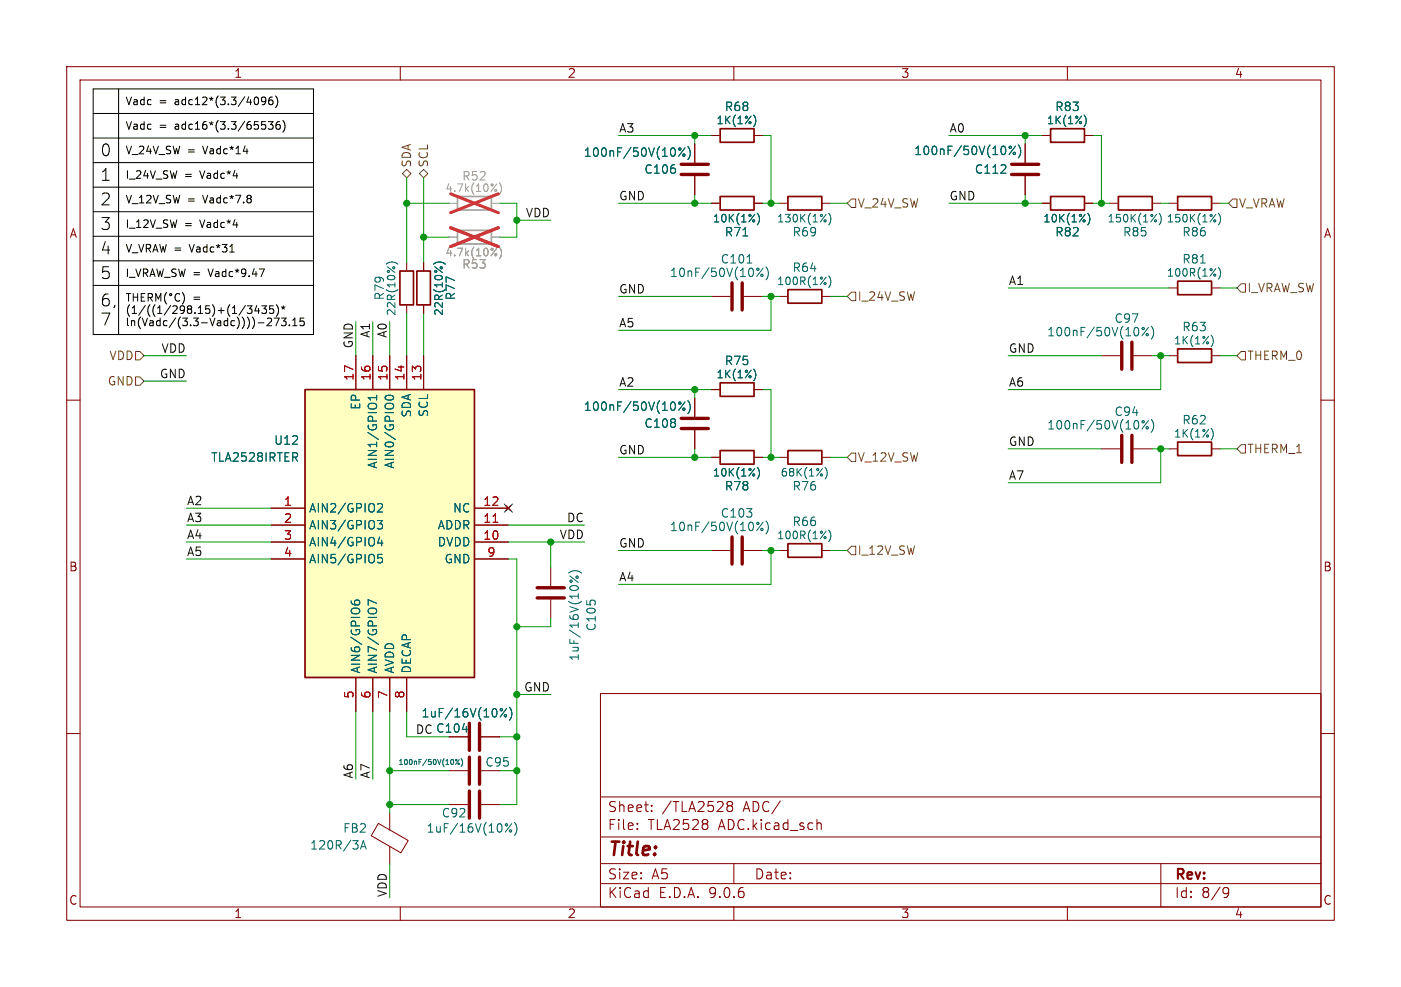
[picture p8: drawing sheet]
<svg xmlns="http://www.w3.org/2000/svg" width="210mm" height="148mm" viewBox="0 0 210 148" stroke-linecap="round" stroke-linejoin="round" font-family="sans-serif">
<g fill="none" stroke="#840000" stroke-width=".15">
<path d="M10 10h190v128h-190zM12 12h186v124h-186zM60 10v2M110 10v2M160 10v2M61 39.4v1.2M106.7 20.3h1.2M113 20.3h1.3M153.7 21.6v2.8M153.7 26.4v2.8M156.2 30.5h1.3M162.6 30.5h1.2"/>
<path d="M166.4 30.5h1.2M172.7 30.5h1.3M175.3 30.5h1.2M181.6 30.5h1.3M61 45.7v1.3M104.1 59.7v2.8M106.7 44.5h2.8M106.7 58.4h1.2M111.5 44.5h2.8M113 58.4h1.3M165.1 53.3h2.8M169.9 53.3h2.8"/>
<path d="M175.3 53.3h1.2M175.3 43.2h1.2M181.6 53.3h1.3M181.6 43.2h1.3M10 60h2M104.1 64.5v2.8M116.8 68.6h1.3M123.2 68.6h1.3M165.1 67.3h2.8M169.9 67.3h2.8M175.3 67.3h1.2M181.6 67.3h1.3"/>
<path d="M198 60h2M82.5 85.1v2.8M82.5 89.9v2.8M116.8 82.6h1.3M123.2 82.6h1.3M10 110h2M90 104h108v32h-108zM90 119.5h108M198 110h2M56.7 123.5l4.5 2.5-1.1 1.9-4.4-2.6zM58.4 121.9v2.6M58.4 126.9v2.6"/>
<path d="M60 136v2M67.3 120.7h2.8M72.1 120.7h2.8M90 132.5h108M90 129.5h108M90 125.5h108M95.5 124.2v.2M95.5 123.5v.1M97.7 121.5v.2M97.7 120.8v.1M109.3 120.8l-.3-.3v-.2l.3-.1 .4 .1 .1 .2v.2l-.3 .1M109.3 120.8l-.3 .3v.4l.3 .2 .4-.1 .1-.2v-.4l-.3-.2"/>
<path d="M109.3 120.8h.2M110 136v2M110 129.5v3M122.5 123.5h.5l.1 .9M160 136v2M174 129.5v6.5M183.6 133.1h.3l.2 .1a.99 .99 0 0 1-.3 1.4h-.3M184.2 133.7l-.3 .3h-.3"/>
</g>
<path d="M107.9 19.3h5.1v2h-5.1zM157.5 29.5h5.1v2h-5.1zM167.6 29.5h5.1v2h-5.1zM176.5 29.5h5.1v2h-5.1zM59.9 40.6h2.1v5.1h-2.1zM107.9 57.4h5.1v2h-5.1zM176.5 42.2h5.1v2h-5.1zM176.5 52.3h5.1v2.1h-5.1zM118.1 67.6h5.1v2h-5.1zM176.5 66.3h5.1v2h-5.1zM118.1 81.5h5.1v2.1h-5.1z" fill="none" stroke="#840000" stroke-width=".25"/>
<g fill="none" stroke="#006464" stroke-width=".15">
<path d="M113 17.3a1.34 1.34 0 0 1 0 1.6M57.9 39.6a1.31 1.31 0 0 1 1.7 0M112 39.4h.7M152.2 21.9l-1 1.3M152.6 21.7a1.46 1.46 0 0 1 0 2M163 32a1.31 1.31 0 0 1 0 1.7M173.7 32a1.31 1.31 0 0 1 0 1.7M179.9 39.4h.8M182.6 32a1.31 1.31 0 0 1 0 1.7M113 55.4a1.34 1.34 0 0 1 0 1.6M114.4 40.2l-1 1.3M114.8 40a1.46 1.46 0 0 1 0 2"/>
<path d="M172.1 49.1l-.9 1.3M172.6 48.9a1.46 1.46 0 0 1 0 1.9M181.6 50.3a1.34 1.34 0 0 1 0 1.7M182.6 40.1a1.31 1.31 0 0 1 0 1.8M102.7 60.3l-1 1.2M103.1 60.1a1.46 1.46 0 0 1 0 1.9M123.7 70.1a1.31 1.31 0 0 1 0 1.7M124.2 79.5a1.31 1.31 0 0 1 0 1.7M172.1 63.1l-.9 1.2M172.6 62.9a1.46 1.46 0 0 1 0 1.9M181.6 64.3a1.34 1.34 0 0 1 0 1.6M85.2 85.9a1.46 1.46 0 0 1 2 0"/>
<path d="M85.4 86.4l1.3 .9M54 127.3l.5-1.2 .4 1.2M54.2 127h.6M76.7 123.5l-1 1.3M77.1 123.3a1.46 1.46 0 0 1 0 2"/>
<circle cx="151.4" cy="22.1" r=".18"/>
<circle cx="152" cy="23" r=".18"/>
<circle cx="113.6" cy="40.4" r=".18"/>
<circle cx="114.2" cy="41.3" r=".18"/>
<circle cx="171.4" cy="49.3" r=".18"/>
<circle cx="172" cy="50.2" r=".18"/>
<circle cx="101.9" cy="60.4" r=".18"/>
<circle cx="102.5" cy="61.4" r=".18"/>
<circle cx="171.4" cy="63.2" r=".18"/>
<circle cx="172" cy="64.2" r=".18"/>
<circle cx="85.6" cy="87.2" r=".18"/>
<circle cx="86.5" cy="86.5" r=".18"/>
<circle cx="75.9" cy="123.7" r=".18"/>
<circle cx="76.5" cy="124.6" r=".18"/>
</g>
<g fill="none" stroke="#840000" stroke-width=".51">
<path d="M151.6 24.6h4.1M151.6 26.2h4.1M109.7 42.4v4.1M111.3 42.4v4.1M168.1 51.3v4.1M169.7 51.3v4.1M102.1 62.7h4.1M102.1 64.3h4.1M168.1 65.3v4M169.7 65.3v4M80.5 89.7h4.1M80.5 88.1h4.1"/>
<path d="M70.4 118.6v4.1M71.9 118.6v4.1"/>
</g>
<path d="M68.6 34.5h5.1v2.1h-5.1zM68.6 29.5h5.1v2h-5.1z" fill="none" stroke="#a1a1a1" stroke-width=".25"/>
<path d="M67.3 35.6h1.3M67.3 30.5h1.3M73.7 35.6h1.2M73.7 30.5h1.2" fill="none" stroke="#a1a1a1" stroke-width=".15"/>
<path d="M74.3 38l.2 .2-.2 .2M74.3 28.4l.2 .2-.2 .1M74.5 37.2l-.9 1.2M74.5 27.6l-.9 1.1M74.8 37.1a1.31 1.31 0 0 1 0 1.7M74.8 27.4a1.31 1.31 0 0 1 0 1.8" fill="none" stroke="#989898" stroke-width=".15"/>
<path d="M67.5 34.1l7.2 2.9M67.5 29.1l7.2 2.8M74.7 34.1l-7.2 2.9M74.7 29.1l-7.2 2.8" fill="none" stroke="#e12e31" stroke-width=".46"/>
<path d="M45.7 58.4h25.4v43.2h-25.4z" fill="#ffffc2"/>
<path d="M157.5 19.3h5.1v2h-5.1zM107.9 29.5h5.1v2h-5.1zM118.1 29.5h5.1v2h-5.1zM45.7 58.4h25.4v43.2h-25.4zM62.5 40.6h2v5.1h-2zM118.1 43.4h5.1v2.1h-5.1zM107.9 67.6h5.1v2h-5.1z" fill="none" stroke="#840000" stroke-width=".25"/>
<g fill="none" stroke="#840000" stroke-width=".15">
<path d="M63.5 39.4v1.2M104.1 21.6v2.8M104.1 26.4v2.8M106.7 20.3h1.2M106.7 30.5h1.2M113 20.3h1.3M113 30.5h1.3M116.8 30.5h1.3M123.2 30.5h1.3M153.7 21.6v2.8M153.7 26.4v2.8M156.2 20.3h1.3"/>
<path d="M156.2 30.5h1.3M162.6 20.3h1.2M162.6 30.5h1.2M53.3 53.3v5.1M55.9 53.3v5.1M58.4 53.3v5.1M61 53.3v5.1M63.5 45.7v1.3M63.5 53.3v5.1M104.1 59.7v2.8M106.7 58.4h1.2M113 58.4h1.3"/>
<path d="M116.8 44.5h1.3M123.2 44.5h1.3M40.6 76.2h5.1M40.6 78.7h5.1M71.1 76.2h5.1M71.1 78.7h5.1M75.8 75.8l.8 .8M76.6 75.8l-.8 .8M104.1 64.5v2.8M106.7 68.6h1.2M113 68.6h1.3M40.6 81.3h5.1"/>
<path d="M40.6 83.8h5.1M71.1 81.3h5.1M71.1 83.8h5.1M106.7 82.6h2.8M111.5 82.6h2.8M53.3 101.6v5.1M55.9 101.6v5.1M58.4 101.6v5.1M61 101.6v5.1M67.3 110.5h2.8M67.3 115.6h2.8M72.1 110.5h2.8"/>
</g>
<g fill="none" stroke="#006464" stroke-width=".15">
<path d="M113 17.3a1.34 1.34 0 0 1 0 1.6M162.6 17.3a1.34 1.34 0 0 1 0 1.6M66.3 39.3h-.8l-.5 .3M66.5 39.5l.2 .1M102.7 22.2l-1 1.2M103.1 22a1.46 1.46 0 0 1 0 1.9M111.4 35.4h.7M113.5 32a1.31 1.31 0 0 1 0 1.7M124.2 32a1.31 1.31 0 0 1 0 1.7M152.2 21.9l-1 1.3M152.6 21.7a1.46 1.46 0 0 1 0 2M163 32a1.31 1.31 0 0 1 0 1.7"/>
<path d="M56.5 59.3v.7M56.5 59.6h-1.3l.4 .4M57.8 59.5a.84 .84 0 0 1 1.2 .1 .69 .69 0 0 1-.5 .5 .69 .69 0 0 1-.7-.3zM113 55.4a1.34 1.34 0 0 1 0 1.6M124.2 41.4a1.31 1.31 0 0 1 0 1.7M44.2 68.6l.4 .6M44.5 68v.4M56.5 78h.8l-.4 .5 .4 .2v.5l-.2 .1h-.5M56.6 75.6l.5-.1 .2 .1v.3l-.8 .9h.8M102.7 60.3l-1 1.2M103.1 60.1a1.46 1.46 0 0 1 0 1.9M113.5 70.1a1.31 1.31 0 0 1 0 1.7"/>
<path d="M114.4 78.3l-1 1.3M114.8 78.1a1.46 1.46 0 0 1 0 2M52.6 90.1a.5 .5 0 0 0 .6 .6M53.4 90.7l-.3-.2v-.3l.3-.2h.3l.2 .2v.4l-.2 .1M56.5 90.5l-1.3-.6v.9M56.9 80.5l-.3 .9h.8M57.2 81v.9M57.3 83.1h-.6l-.1 .6 .2-.1 .4 .1 .1 .2v.4l-.2 .1-.5-.1M67.9 114v.6M68.9 113.9l-.6 .7M69.1 113.8a.87 .87 0 0 1 0 1.1M69.3 109.4h.8"/>
<path d="M75.9 106.2l-.9 1.3M76.4 106.1a1.46 1.46 0 0 1 0 1.9"/>
<circle cx="101.9" cy="22.3" r=".18"/>
<circle cx="102.5" cy="23.3" r=".18"/>
<circle cx="151.4" cy="22.1" r=".18"/>
<circle cx="152" cy="23" r=".18"/>
<circle cx="101.9" cy="60.4" r=".18"/>
<circle cx="102.5" cy="61.4" r=".18"/>
<circle cx="113.6" cy="78.5" r=".18"/>
<circle cx="114.2" cy="79.4" r=".18"/>
<circle cx="68.4" cy="114" r=".11"/>
<circle cx="68.8" cy="114.5" r=".11"/>
<circle cx="75.2" cy="106.4" r=".18"/>
<circle cx="75.8" cy="107.3" r=".18"/>
</g>
<path d="M73.9 78.3h.7" fill="none" stroke="#a90000" stroke-width=".15"/>
<path d="M102.1 24.6h4.1M102.1 26.2h4.1M109.7 80.5v4.1M111.3 80.5v4.1M70.4 108.5v4M70.4 113.5v4.1M71.9 108.5v4M71.9 113.5v4.1" fill="none" stroke="#840000" stroke-width=".51"/>
<path d="M60.3 26l.7-.6 .6 .6-.6 .7zM62.9 26l.6-.6 .6 .6-.6 .7zM127.6 29.8h.7v1.3h-.7l-.6-.6zM184.8 29.8h.6v1.3h-.6l-.7-.6zM20.3 56.5h.7l.6 .7-.6 .6h-.7zM20.3 52.7h.7l.6 .6-.6 .7h-.7zM127.6 43.8h.7v1.3h-.7l-.6-.6zM186.1 42.5h.6v1.3h-.6l-.7-.6zM186.1 52.7h.6v1.3h-.6l-.7-.7zM127.6 67.9h.7v1.3h-.7l-.6-.6zM186.1 66.7h.6v1.2h-.6l-.7-.6zM127.6 81.9h.7v1.3h-.7l-.6-.6z" fill="none" stroke="#725600" stroke-width=".15"/>
<g fill="none" stroke="#000" stroke-width=".15">
<path d="M14 17h33M14 13.3h33v36.9h-33zM17.8 13.3v36.9M39.8 15l-.2 .3h-.2l-.2-.3 .1-.4h.3l.2 .1a.76 .76 0 0 1-.3 1h-.2M40.2 18.2h.7l-.4 .5 .4 .1v.5l-.2 .1-.5-.1M40.8 14.6h-.3a.77 .77 0 0 0 0 1.1l.4-.1v-.4l-.2-.2h-.3l-.1 .2M41.3 14.4a1.31 1.31 0 0 1 0 1.7M41.9 18.2l-.3 .1a.77 .77 0 0 0 0 1.1l.4-.1v-.4l-.2-.2h-.3l-.1 .2M42.4 18.1a1.31 1.31 0 0 1 0 1.7M14 20.7h33M14 24.4h33M14 28.1h33"/>
<path d="M14 31.8h33M14 35.4h33M14 39.1h33M34.5 37.8h.6M36.5 22.7h.7M37.6 29.3l.1 .2-.1 .2M37.6 29.8l.1 .2-.1 .4M14 42.8h33M18.9 44h.7M19.3 44v1.2M20 44v1.2M20 44.6h.6"/>
<path d="M20.6 44v1.2M21.2 44.6h.4M21.7 44h-.5v1.2h.5M22.2 44.6h.6l.1-.2-.1-.3-.2-.1h-.4v1.2M22.5 44.6l.4 .6M23.4 45.2v-1.2l.3 .8 .4-.8v1.2M25 43.9a1.31 1.31 0 0 0 0 1.7M26.9 44.1a.46 .46 0 0 0-.5 0 .46 .46 0 0 0-.2 .6 .43 .43 0 0 0 .3 .4 .43 .43 0 0 0 .4 0M27.3 43.9a1.31 1.31 0 0 1 0 1.7M36.8 45.8l-1 1.5M37.1 45.9h.7l-.4 .4 .3 .1v.5l-.1 .1-.5-.1M38.5 45.8l-.3 .8h.7"/>
<path d="M38.7 48.4h.9M38.8 46.2v.8M38.9 40.3h.7l-.5 1.2M39.2 45.9h.8l-.4 .4 .3 .1v.5l-.2 .1-.5-.1M40.1 47.8l.4-.1 .2 .1v.2l-.7 .8h.7M41 45.9h-.6v.5l.1-.1h.4l.1 .2v.4l-.2 .1-.4-.1M41.1 47.7h.8l-.5 1.1M41.4 45.7a1.31 1.31 0 0 1 0 1.7M42.2 47.7h.7l-.4 .4 .3 .1v.5l-.1 .1-.5-.1M42.2 46l.3 .1M42.5 45.9v.2M42.5 46.1l-.2 .2"/>
<path d="M42.5 46.1l.1 .2M42.7 46l-.2 .1M43.4 48.7v.1M43.9 48.8h.6M43.9 48l.3-.3v1.1M45.6 47.7h-.6v.5l.1-.1 .4 .1 .1 .2v.3l-.2 .1-.4-.1"/>
<circle cx="25.6" cy="44.2" r=".16"/>
</g>
<g fill="none" stroke="#009600" stroke-width=".15">
<path d="M61 30.5h6.3M61 26.7v12.7M63.5 26.7v12.7M63.5 35.6h3.8M74.9 30.5h2.6v5.1h-2.6M77.5 33h5M92.7 30.5h14M92.7 20.3h14M104.1 20.3v1.3M104.1 29.2v1.3M114.3 30.5h2.5M114.3 20.3h1.3v10.2"/>
<path d="M124.5 30.5h2.5M142.2 30.5h14M142.2 20.3h14M153.7 20.3v1.3M153.7 29.2v1.3M163.8 30.5h2.6M163.8 20.3h1.3v10.2M174 30.5h1.3M182.9 30.5h1.2M21.6 53.3h6.3M21.6 57.2h6.3M53.3 48.3v5"/>
<path d="M55.9 48.3v5M58.4 48.3v5M61 47v6.3M63.5 47v6.3M92.7 58.4h14M92.7 44.5h14M104.1 58.4v1.3M114.3 58.4h1.3v10.2M114.3 44.5h2.5M115.6 44.5v5h-22.9M124.5 44.5h2.5M151.1 53.3h14"/>
<path d="M151.1 43.2h24.2M172.7 53.3h2.6M174 53.3v5.1h-22.9M182.9 53.3h2.5M182.9 43.2h2.5M27.9 78.7h12.7M27.9 76.2h12.7M76.2 78.7h11.4M92.7 68.6h14M104.1 67.3v1.3M114.3 68.6h2.5M124.5 68.6h2.5"/>
<path d="M151.1 67.3h14M172.7 67.3h2.6M174 67.3v5.1h-22.9M182.9 67.3h2.5M27.9 81.3h12.7M27.9 83.8h12.7M76.2 83.8h1.3v36.9h-2.6M76.2 81.3h11.4M82.5 81.3v3.8M82.5 92.7v1.3h-5M92.7 82.6h14M114.3 82.6h2.5"/>
<path d="M115.6 82.6v5h-22.9M124.5 82.6h2.5M53.3 106.7v10.1M55.9 106.7v10.1M58.4 115.6h8.9M58.4 106.7v15.2M61 106.7v3.8h6.3M74.9 115.6h2.6M74.9 110.5h2.6M77.5 104.1h5M58.4 129.5v5.1M58.4 120.7h8.9"/>
</g>
<path d="M75.6 75.6l1.2 1.2M76.8 75.6l-1.2 1.2" fill="none" stroke="#000084" stroke-width=".15"/>
<path d="M74.3 38l.2 .2-.2 .2M74.5 37.2l-.9 1.2M74.8 37.1a1.31 1.31 0 0 1 0 1.7" fill="none" stroke="#989898" stroke-width=".15"/>
<path d="M67.3 35.6h1.3M73.7 35.6h1.2" fill="none" stroke="#a1a1a1" stroke-width=".15"/>
<path d="M67.5 34.1l7.2 2.9M74.7 34.1l-7.2 2.9" fill="none" stroke="#e12e31" stroke-width=".46"/>
<g fill="#009600" stroke="#009600" stroke-width=".15">
<circle cx="174" cy="53.3" r=".46"/>
<circle cx="174" cy="67.3" r=".46"/>
<circle cx="153.7" cy="30.5" r=".46"/>
<circle cx="153.7" cy="20.3" r=".46"/>
<circle cx="165.1" cy="30.5" r=".46"/>
<circle cx="104.1" cy="68.6" r=".46"/>
<circle cx="77.5" cy="104.1" r=".46"/>
<circle cx="77.5" cy="110.5" r=".46"/>
<circle cx="82.5" cy="81.3" r=".46"/>
<circle cx="104.1" cy="30.5" r=".46"/>
<circle cx="115.6" cy="30.5" r=".46"/>
<circle cx="115.6" cy="44.5" r=".46"/>
<circle cx="104.1" cy="20.3" r=".46"/>
<circle cx="58.4" cy="115.6" r=".46"/>
<circle cx="77.5" cy="115.6" r=".46"/>
<circle cx="58.4" cy="120.7" r=".46"/>
<circle cx="77.5" cy="94" r=".46"/>
<circle cx="115.6" cy="68.6" r=".46"/>
<circle cx="115.6" cy="82.6" r=".46"/>
<circle cx="104.1" cy="58.4" r=".46"/>
<circle cx="63.5" cy="35.6" r=".46"/>
<circle cx="77.5" cy="33" r=".46"/>
<circle cx="61" cy="30.5" r=".46"/>
</g>
<text font-size="2.8" fill="#840000" x="91" y="128.9">Title:</text>
<g font-size="2.5">
<text x="14.9" y="23.7">0</text>
<text x="14.9" y="27.3">1</text>
<text x="14.9" y="31">2</text>
<text x="14.9" y="34.7">3</text>
<text x="14.9" y="38.4">4</text>
<text x="14.9" y="42.1">5</text>
<text x="14.9" y="46.2">6,</text>
<text x="14.9" y="49">7</text>
</g>
<g font-size="2.1" fill="#840000">
<text x="91" y="124.7">File:</text>
<text x="91" y="122">Sheet:</text>
<text x="97.1" y="124.7">TLA2528</text>
<text x="99.2" y="122">/TLA2528</text>
<text x="107.8" y="124.7">ADC.kicad_sch</text>
<text x="111.5" y="122">ADC/</text>
<text x="91" y="134.9">KiCad</text>
<text x="91" y="132.1">Size:</text>
<text x="97.7" y="132.1">A5</text>
<text x="98.7" y="134.9">E.D.A.</text>
<text x="106.3" y="134.9">9.0.6</text>
<text x="113" y="132.1">Date:</text>
<text x="176" y="132.3">Rev:</text>
<text x="176" y="134.9">Id:</text>
<text x="180.1" y="134.9">8/9</text>
</g>
<g font-size="1.8" fill="#840000">
<text x="35" y="11.9">1</text>
<text x="85" y="11.9">2</text>
<text x="135" y="11.9">3</text>
<text x="185" y="11.9">4</text>
<text x="10.3" y="35.9">A</text>
<text x="198.4" y="35.9">A</text>
<text x="10.3" y="85.9">B</text>
<text x="198.3" y="85.9">B</text>
<text x="10.3" y="135.9">C</text>
<text x="35" y="137.9">1</text>
<text x="85" y="137.9">2</text>
<text x="135" y="137.9">3</text>
<text x="185" y="137.9">4</text>
<text x="198.3" y="135.9">C</text>
</g>
<g font-size="1.8" fill="#006464">
<text x="108.5" y="16.9">R68</text>
<text x="158.1" y="16.9">R83</text>
<text x="87.4" y="23.7">100nF/50V(10%)</text>
<text x="136.9" y="23.5">100nF/50V(10%)</text>
<text x="96.5" y="26.3">C106</text>
<text x="146" y="26.3">C112</text>
<text x="108.5" y="35.7">R71</text>
<text x="118.7" y="35.7">R69</text>
<text x="158.1" y="35.7">R82</text>
<text x="168.2" y="35.7">R85</text>
<text x="177.1" y="35.7">R86</text>
<text x="100.3" y="41.8">10nF/50V(10%)</text>
<text x="107.9" y="39.7">C101</text>
<text x="118.7" y="41">R64</text>
<text x="177.1" y="39.7">R81</text>
<text x="57.8" y="45.1" transform="rotate(-90 57.8 45.1)">R79</text>
<text x="68.4" y="45.1" transform="rotate(-90 68.4 45.1)">R77</text>
<text x="156.9" y="50.6">100nF/50V(10%)</text>
<text x="167" y="48.6">C97</text>
<text x="177.1" y="49.9">R63</text>
<text x="108.5" y="55">R75</text>
<text x="54.2" y="61.6" transform="rotate(-90 54.2 61.6)">EP</text>
<text x="61.8" y="62.7" transform="rotate(-90 61.8 62.7)">SDA</text>
<text x="64.4" y="62.6" transform="rotate(-90 64.4 62.6)">SCL</text>
<text x="87.4" y="61.8">100nF/50V(10%)</text>
<text x="96.5" y="64.4">C108</text>
<text x="156.9" y="64.6">100nF/50V(10%)</text>
<text x="167" y="62.6">C94</text>
<text x="177.1" y="63.9">R62</text>
<text x="31.6" y="69.4">TLA2528IRTER</text>
<text x="41" y="66.9">U12</text>
<text x="56.7" y="70.4" transform="rotate(-90 56.7 70.4)">AIN1/GPIO1</text>
<text x="59.3" y="70.4" transform="rotate(-90 59.3 70.4)">AIN0/GPIO0</text>
<text x="46.2" y="77.1">AIN2/GPIO2</text>
<text x="67.8" y="77.1">NC</text>
<text x="107.9" y="77.8">C103</text>
<text x="108.5" y="73.8">R78</text>
<text x="118.7" y="73.8">R76</text>
<text x="46.2" y="79.6">AIN3/GPIO3</text>
<text x="46.2" y="82.1">AIN4/GPIO4</text>
<text x="65.5" y="79.6">ADDR</text>
<text x="65.5" y="82.1">DVDD</text>
<text x="100.3" y="79.9">10nF/50V(10%)</text>
<text x="118.7" y="79.1">R66</text>
<text x="46.2" y="84.7">AIN5/GPIO5</text>
<text x="66.5" y="84.7">GND</text>
<text x="89.5" y="94.8" transform="rotate(-90 89.5 94.8)">C105</text>
<text x="54.2" y="101.1" transform="rotate(-90 54.2 101.1)">AIN6/GPIO6</text>
<text x="56.7" y="101.1" transform="rotate(-90 56.7 101.1)">AIN7/GPIO7</text>
<text x="59.3" y="101.1" transform="rotate(-90 59.3 101.1)">AVDD</text>
<text x="61.8" y="101.1" transform="rotate(-90 61.8 101.1)">DECAP</text>
<text x="87" y="99.2" transform="rotate(-90 87 99.2)">1uF/16V(10%)</text>
<text x="63.1" y="107.8">1uF/16V(10%)</text>
<text x="65.3" y="110.1">C104</text>
<text x="72.7" y="115.2">C95</text>
<text x="51.3" y="125.1">FB2</text>
<text x="63.8" y="125.1">1uF/16V(10%)</text>
<text x="66.1" y="122.8">C92</text>
<text x="46.4" y="127.6">120R/3A</text>
</g>
<g font-size="1.8" fill="#0f0f0f">
<text x="92.7" y="20">A3</text>
<text x="142.2" y="20">A0</text>
<text x="78.7" y="32.7">VDD</text>
<text x="92.7" y="30.1">GND</text>
<text x="142.2" y="30.1">GND</text>
<text x="92.7" y="44.1">GND</text>
<text x="151.1" y="42.8">A1</text>
<text x="24.1" y="53">VDD</text>
<text x="53" y="52.3" transform="rotate(-90 53 52.3)">GND</text>
<text x="55.5" y="50.8" transform="rotate(-90 55.5 50.8)">A1</text>
<text x="58.1" y="50.8" transform="rotate(-90 58.1 50.8)">A0</text>
<text x="92.7" y="49.2">A5</text>
<text x="151.1" y="53">GND</text>
<text x="23.9" y="56.8">GND</text>
<text x="92.7" y="58.1">A2</text>
<text x="151.1" y="58.1">A6</text>
<text x="92.7" y="68.2">GND</text>
<text x="151.1" y="67">GND</text>
<text x="27.9" y="75.9">A2</text>
<text x="151.1" y="72">A7</text>
<text x="27.9" y="78.4">A3</text>
<text x="27.9" y="80.9">A4</text>
<text x="27.9" y="83.5">A5</text>
<text x="83.8" y="80.9">VDD</text>
<text x="84.9" y="78.4">DC</text>
<text x="92.7" y="82.2">GND</text>
<text x="92.7" y="87.3">A4</text>
<text x="78.5" y="103.8">GND</text>
<text x="62.2" y="110.1">DC C104</text>
<text x="53" y="116.8" transform="rotate(-90 53 116.8)">A6</text>
<text x="55.5" y="116.8" transform="rotate(-90 55.5 116.8)">A7</text>
<text x="58.1" y="134.6" transform="rotate(-90 58.1 134.6)">VDD</text>
</g>
<g font-size="1.8" fill="#725600">
<text x="61.8" y="25.2" transform="rotate(-90 61.8 25.2)">SDA</text>
<text x="64.4" y="25.2" transform="rotate(-90 64.4 25.2)">SCL</text>
<text x="128.5" y="31.3">V_24V_SW</text>
<text x="185.6" y="31.3">V_VRAW</text>
<text x="128.5" y="45.3">I_24V_SW</text>
<text x="186.9" y="44">I_VRAW_SW</text>
<text x="16.1" y="58">GND</text>
<text x="16.3" y="54.2">VDD</text>
<text x="186.9" y="54.2">THERM_0</text>
<text x="128.5" y="69.4">V_12V_SW</text>
<text x="186.9" y="68.2">THERM_1</text>
<text x="128.5" y="83.4">I_12V_SW</text>
</g>
<g font-size="1.8" fill="#989898">
<text x="69.2" y="27.3">R52</text>
<text x="69.2" y="40.5">R53</text>
</g>
<g font-size="1.8" fill="#a90000">
<text x="53.1" y="57.2" transform="rotate(-90 53.1 57.2)">17</text>
<text x="55.6" y="57.2" transform="rotate(-90 55.6 57.2)">16</text>
<text x="58.2" y="57.2" transform="rotate(-90 58.2 57.2)">15</text>
<text x="60.7" y="57.2" transform="rotate(-90 60.7 57.2)">14</text>
<text x="63.2" y="57.2" transform="rotate(-90 63.2 57.2)">13</text>
<text x="42.5" y="75.9">1</text>
<text x="72.3" y="75.9">12</text>
<text x="42.5" y="78.5">2</text>
<text x="42.5" y="81">3</text>
<text x="42.5" y="83.6">4</text>
<text x="72.3" y="78.5">11</text>
<text x="72.3" y="81">10</text>
<text x="73" y="83.6">9</text>
<text x="53.1" y="104.8" transform="rotate(-90 53.1 104.8)">5</text>
<text x="55.6" y="104.8" transform="rotate(-90 55.6 104.8)">6</text>
<text x="58.2" y="104.8" transform="rotate(-90 58.2 104.8)">7</text>
<text x="60.7" y="104.8" transform="rotate(-90 60.7 104.8)">8</text>
</g>
<g font-size="1.6">
<text x="18.7" y="16">Vadc</text>
<text x="23.9" y="16">=</text>
<text x="26.4" y="16">adc12*(3.3/4096)</text>
<text x="18.7" y="19.7">Vadc</text>
<text x="18.7" y="23.3">V_24V_SW</text>
<text x="23.9" y="19.7">=</text>
<text x="26.4" y="19.7">adc16*(3.3/65536)</text>
<text x="28.1" y="23.3">=</text>
<text x="30.6" y="23.3">Vadc*14</text>
<text x="18.7" y="27">I_24V_SW</text>
<text x="27.7" y="27">=</text>
<text x="30.2" y="27">Vadc*4</text>
<text x="18.7" y="30.7">V_12V_SW</text>
<text x="18.7" y="34.4">I_12V_SW</text>
<text x="27.7" y="34.4">=</text>
<text x="28.1" y="30.7">=</text>
<text x="30.2" y="34.4">Vadc*4</text>
<text x="30.6" y="30.7">Vadc*7.8</text>
<text x="18.7" y="38.1">V_VRAW =</text>
<text x="18.7" y="41.8">I_VRAW_SW =</text>
<text x="28.6" y="38.1">Vadc*31</text>
<text x="31.4" y="41.8">Vadc*9.47</text>
<text x="18.7" y="47.3">(1/((1/298.15)+(1/3435)*</text>
<text x="28.9" y="45.4">=</text>
<text x="18.7" y="49.1">ln(Vadc/(3.3-Vadc))))-273.15</text>
</g>
<g font-size="1.6" fill="#006464">
<text x="107.3" y="18.8">1K(1%)</text>
<text x="156.8" y="18.8">1K(1%)</text>
<text x="106.8" y="33.6">10K(1%)</text>
<text x="116.4" y="33.6">130K(1%)</text>
<text x="156.3" y="33.6">10K(1%)</text>
<text x="165.9" y="33.6">150K(1%)</text>
<text x="174.8" y="33.6">150K(1%)</text>
<text x="66.7" y="38.6">4.7k(10%)</text>
<text x="174.8" y="41.7">100R(1%)</text>
<text x="59.5" y="47.5" transform="rotate(-90 59.5 47.5)">22R(10%)</text>
<text x="66.6" y="47.5" transform="rotate(-90 66.6 47.5)">22R(10%)</text>
<text x="116.4" y="43">100R(1%)</text>
<text x="175.9" y="51.9">1K(1%)</text>
<text x="107.3" y="56.9">1K(1%)</text>
<text x="175.9" y="65.8">1K(1%)</text>
<text x="106.8" y="71.7">10K(1%)</text>
<text x="116.9" y="71.7">68K(1%)</text>
<text x="116.4" y="81.1">100R(1%)</text>
</g>
<text font-size="1.6" fill="#989898" x="66.7" y="29">4.7k(10%)</text>
<text font-size="1.1" fill="#006464" x="59.6" y="114.9">100nF/50V(10%)</text>
</svg>
